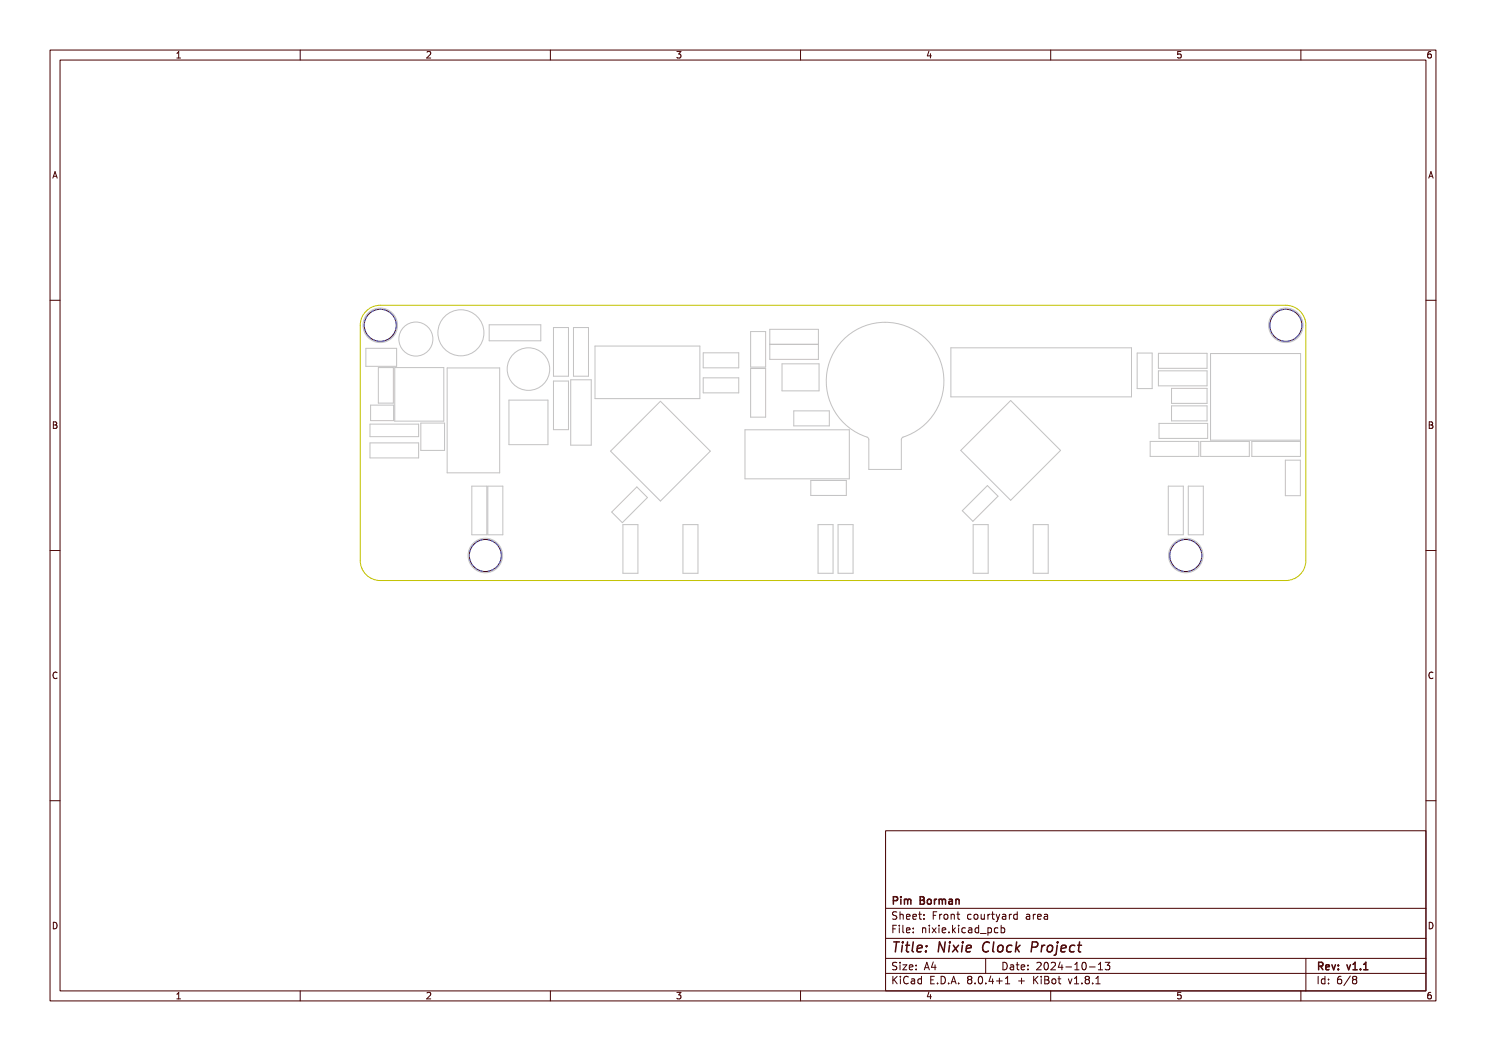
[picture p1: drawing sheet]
<svg xmlns="http://www.w3.org/2000/svg" width="297mm" height="210mm" viewBox="0 0 297 210" stroke-linecap="round" stroke-linejoin="round" font-family="sans-serif">
<g fill="none" stroke="#c2c2c2" stroke-width=".2">
<path d="M73.1 69.6h6.2v3.6h-6.2zM75.6 73.4h3v7.2h-3zM78.9 73.4h9.8v10.7h-9.8zM89.4 73.5h10.5v21h-10.5zM97.8 64.9h10.3v3.2h-10.3zM101.7 79.9h7.8v9h-7.8zM110.6 65.4h3v9.8h-3zM110.6 76.1h3v9.8h-3zM114.1 75.9h4.1v13h-4.1zM114.6 65.4h3v9.8h-3zM118.9 69.2h21v10.5h-21zM140.6 70.5h7v3h-7z"/>
<path d="M140.6 75.5h7v3h-7zM150 66.3h3v7.1h-3zM150 73.6h3v9.8h-3zM153.9 65.8h9.7v6h-9.7zM153.9 68.8h9.7M156.3 72.7h7.4v5.4h-7.4zM168.8 67.6a11.8 11.8 0 0 1 18.3 2.7 11.8 11.8 0 0 1-6.8 17.2l-.2 .3v6h-6.5v-6l-.1-.3a11.8 11.8 0 0 1-4.7-19.9zM190 69.5h36.1v9.8h-36.1zM227.3 70.5h3v7.1h-3zM231.5 70.6h9.8v3h-9.8zM231.5 74.1h9.8v3h-9.8zM234.1 77.6h7.2v3h-7.2z"/>
<path d="M242 70.6h18v17.4h-18zM73.9 84.7h9.8v2.6h-9.8zM73.9 88.5h9.8v3h-9.8zM74.1 81h4.6v3.1h-4.6zM84.1 84.5h4.8v5.5h-4.8zM94.3 97.1h3v9.8h-3zM97.5 97.1h3v9.8h-3zM127.3 97.3l2.1 2.1-5 5-2.1-2.1zM132 80.2l10 9.9-10 10-10-10zM148.9 85.9h20.8v9.8h-20.8zM158.6 82.1h7.2v3h-7.2zM162.1 96h7v3h-7z"/>
<path d="M192 90l10-10 10 10-10 10zM229.9 88.2h9.7v3h-9.7zM231.6 84.6h9.8v3h-9.8zM233.5 97.1h3v9.8h-3zM234.1 81.1h7.2v3h-7.2zM237.5 97.1h3v9.8h-3zM240 88.2h9.7v3h-9.7zM250.2 88.2h9.7v3h-9.7zM256.9 91.9h3v7.2h-3zM124.5 104.8h3v9.7h-3zM136.5 104.8h3v9.7h-3zM163.5 104.8h3v9.7h-3z"/>
<path d="M167.5 104.8h3v9.7h-3zM192.3 102l5.1-5 2.1 2.1-5 5.1zM194.5 104.8h3v9.7h-3zM206.5 104.8h3v9.7h-3z"/>
<circle cx="76" cy="65" r="3.5"/>
<circle cx="83.1" cy="67.8" r="3.4"/>
<circle cx="92.1" cy="66.5" r="4.6"/>
<circle cx="105.6" cy="73.7" r="4.3"/>
<circle cx="257" cy="65" r="3.5"/>
<circle cx="97" cy="111" r="3.5"/>
<circle cx="237" cy="111" r="3.5"/>
</g>
<path d="M73.2 62.2a4 4 0 0 1 2.8-1.2h181a4 4 0 0 1 4 4v47a4 4 0 0 1-4 4h-181a4 4 0 0 1-4-4v-47a4 4 0 0 1 1.2-2.8z" fill="none" stroke="#c2c200" stroke-width=".2"/>
<g fill="none" stroke="#000084" stroke-width=".2">
<circle cx="76" cy="65" r="3.2"/>
<circle cx="257" cy="65" r="3.2"/>
<circle cx="97" cy="111" r="3.2"/>
<circle cx="237" cy="111" r="3.2"/>
</g>
<g fill="none" stroke="#480000" stroke-width=".2">
<path d="M10 10h277v190h-277zM12 12h273v186h-273zM35.3 10.7l.4-.4v1.3M35.3 11.6h.8M60 10v2M85.3 10.4l.5-.1 .3 .4-.8 .9h.8M110 10v2M135.3 10.3h.8l-.4 .5 .3 .1v.6l-.2 .1-.5-.1M160 10v2M185.7 10.2l-.4 1h.9M186 10.7v.9M210 10v2"/>
<path d="M236 10.3h-.6l-.1 .6 .2-.1 .5 .1 .1 .1-.1 .5-.2 .1-.5-.1M260 10v2M286 10.3l-.4 .1-.2 .2-.1 .7 .3 .3 .4-.1 .1-.5-.1-.1-.4-.1-.3 .2M10.6 35.6l.4-1.3 .4 1.3M10.7 35.2h.6M285.6 35.6l.4-1.3 .4 1.3M285.7 35.2h.6M10 60h2M285 60h2M10.7 84.3h.4l.2 .2-.2 .4 .2 .1 .1 .3-.2 .3h-.5zM10.7 84.9h.4M285.7 84.3h.4l.2 .2-.2 .4 .2 .1 .1 .3-.2 .3h-.5z"/>
<path d="M285.7 84.9h.4M10 110h2M285 110h2M11.4 134.4a.62 .62 0 0 0-.9 .5 .62 .62 0 0 0 .7 .7l.2-.1M286.4 134.4a.62 .62 0 0 0-.9 .5 .62 .62 0 0 0 .7 .7l.2-.1M10 160h2M285 160h2M177 166h108v32h-108zM10.7 184.3a.66 .66 0 0 1 .7 .6 .66 .66 0 0 1-.7 .7zM35.3 199.6h.8M35.3 198.7l.4-.4v1.3M60 198v2"/>
<path d="M85.3 198.4l.5-.1 .3 .4-.8 .9h.8M110 198v2M135.3 198.3h.8l-.4 .5 .3 .1v.6l-.2 .1-.5-.1M160 198v2M177 181.5h108M177 187.5h108M177 191.5h108M177 194.5h108M178.5 185.6h.5M178.5 195.1v1.5M178.7 195.7l.6 .9M179.2 184.9h-.7v1.5"/>
<path d="M179.2 182.3l-.5-.1-.2 .1v.5l.6 .2 .1 .4-.2 .3-.6-.1M179.2 192.4l-.5-.1-.2 .1v.5l.6 .2 .1 .4-.2 .3-.6-.1M179.3 195.1l-.8 .8M179.7 184.9v.1M179.7 185.4v1M179.9 182.8l.2-.1 .4 .1v.9M179.9 182.2v1.5M179.9 192.3v.1M179.9 192.8v1M180 195.1v.1M180 195.6v1M180.5 184.9v1.3l.2 .2"/>
<path d="M180.5 192.8h.7l-.7 1h.7M181.2 183.2l.7-.2-.1-.2-.4-.1-.2 .2v.7h.6M181.2 185.9l.7-.2-.1-.2-.4-.1-.2 .2v.7h.6M181.5 195.2a.71 .71 0 0 0-1 .5 .71 .71 0 0 0 .7 .9l.3-.2M181.7 193.3l.8-.2-.1-.2-.4-.1-.3 .2 .1 .7h.6M182.2 195.7h.5l.1 .9M182.5 183.2l.7-.2-.1-.2-.4-.1-.2 .2v.7h.6M182.5 186.2v.2M182.5 185.5v.1M182.8 195.9l-.5 .1-.2 .2 .2 .4 .5-.1M183.1 193.6v.2M183.1 192.9v.1"/>
<path d="M183.6 182.7h.6M183.8 182.2v1.3l.4 .2M184.2 195.7l-.5-.1-.2 .3 .1 .6h.6M184.2 195.1v1.5M184.4 185.5l.2-.1 .4 .1v.9M184.4 185.4v1M184.7 183.5v.2M184.7 182.8v.1M184.7 193.8l.5-1.5 .5 1.5M184.9 193.4h.7M185.7 198.2l-.4 1h.9M185.7 184.9v.1"/>
<path d="M185.7 185.4v1M186 198.7v.9M186 195.8h.5M186.3 185.4l.8 1M186.5 182.9h.5M186.5 192.2l-.3 1.1h.9M186.7 195.1h-.7v1.5h.7M186.9 192.8v1M187.1 185.4l-.8 1M187.2 182.2h-.7v1.5M187.4 196.4v.2M187.7 184.9v.1"/>
<path d="M187.7 185.4v1M187.8 182.7v1M188.1 195.1a.76 .76 0 0 1 .9 .7 .76 .76 0 0 1-.9 .8zM188.2 182.7l-.4 .3M188.3 185.9l.7-.2v-.2l-.5-.1-.2 .2 .1 .7h.6M188.7 182.8l.3-.1 .4 .1 .1 .6-.2 .2-.3 .1-.3-.2zM189.6 196.4v.2M189.7 186.2v.2M190.1 182.8l.2-.1 .4 .1v.9M190.1 182.7v1M190.1 196.6l.5-1.5 .5 1.5M190.2 196.2h.8"/>
<path d="M190.4 184.9v1.5M190.5 185.8l.5 .6M191 185.4l-.6 .6M191.2 182.7h.6M191.5 182.2v1.3l.3 .2M191.6 184.9v.1M191.6 185.4v1M191.6 196.4v.2M193 185.5l-.5-.1-.3 .3 .2 .6h.6M193.6 185.5h.6v.9M193.7 195.7l-.3-.3 .3-.3h.3l.2 .3-.2 .3M193.7 195.7l-.3 .3 .1 .4 .2 .2 .4-.1 .1-.2v-.3l-.2-.3"/>
<path d="M193.7 195.7h.3M194.1 182.8l-.4-.1-.3 .3 .1 .6h.6M194.2 185.7l-.5 .1-.2 .2 .2 .4 .5-.1M194.7 182.8l.3-.1 .4 .1 .1 .6-.2 .2-.3 .1-.3-.2zM194.9 196.4v.2M195.6 185.5l-.4-.1-.3 .3 .1 .6h.6M195.6 184.9v1.5M195.7 195.2l.2-.1a.8 .8 0 0 1 .5 .7 .8 .8 0 0 1-.5 .8l-.2-.2-.2-.4zM196 186.5h1.1M196.1 182.7l.1 .9 .3 .1 .2-.2M196.7 182.7v1M197 191.5v3"/>
<path d="M197 196.4v.2M197.5 185.5l.4-.1 .3 .3-.2 .6h-.5M197.5 182.7v1M197.5 185.4v1.5M197.9 182.7l-.4 .3M198 195l-.3 1.1h.9M198.2 182.7h.5M198.4 182.2v1.3l.3 .2M198.4 195.6v1M199.1 182.7l.4 1M199.2 196h1.1M199.5 185.5l-.5-.1-.3 .3 .2 .6h.6"/>
<path d="M199.5 183.7l-.4 .5M199.7 195.4v1.2M199.8 182.7l-.3 1M200.1 185.5l.4-.1 .3 .3-.1 .6h-.6M200.1 184.9v1.5M200.4 182.8h.6v.9M200.5 192.3a.76 .76 0 0 1 .8 .7 .76 .76 0 0 1-.8 .8zM201 196.6h.8M201 195.5l.4-.4v1.5M201 183l-.5 .1-.2 .2 .2 .4 .5-.1M201.7 182.7v1M202 192.9h.5l.1 .9"/>
<path d="M202.2 182.7l-.5 .3M202.6 193.1l-.5 .1-.2 .2 .2 .4 .5-.1M203.1 192.8h.6M203.3 182.8l-.4-.1-.3 .3 .1 .6h.6M203.3 182.2v1.5M203.3 192.3v1.3l.4 .2M203.6 196h1.1M204.1 193.3l.7-.2-.1-.2-.4-.1-.2 .2 .1 .7h.5M204.2 195.4v1.2M205.2 182.8h.5l.1 .9M205.5 192.9v.1M205.5 193.6v.2"/>
<path d="M205.8 183l-.5 .1-.2 .2 .2 .4 .5-.1M206.5 182.7v1M206.6 195.1v1.5M206.8 195.7l.7 .9M207 182.7l-.5 .3M207.2 192.4l.6-.1 .3 .4-.9 1.1h.9M207.4 183.2l.7-.2-.1-.2-.4-.1-.2 .2 .1 .7h.5M207.5 195.1l-.9 .8M208.1 195.1v.1M208.1 195.6v1M208.7 182.8h.6l.1 .9M208.8 192.4l.2-.1a.8 .8 0 0 1 .5 .7 .8 .8 0 0 1-.5 .8l-.2-.2-.1-.4z"/>
<path d="M208.8 195.1h.5l.3 .3-.1 .3-.2 .1 .3 .1 .1 .4-.3 .3h-.6zM208.8 195.8h.5M209.4 183l-.5 .1-.2 .2 .2 .4 .5-.1M210 198v2M210.1 192.4l.6-.1 .3 .4-1 1.1h1M210.4 195.7l.3-.1 .3 .3v.4l-.3 .3-.3-.1-.2-.2zM211.5 195.6h.5M211.7 195.1v1.3l.3 .2M211.9 192.2l-.4 1.1h1M212.2 192.8v1M213 193.2h1.2M213.5 195.6l.4 1 .3-1"/>
<path d="M214.7 196.6h.9M214.7 195.5l.5-.4v1.5M214.8 193.8h.9M214.8 192.7l.4-.4v1.5M216.2 196.4v.2M216.5 192.4l.1-.1a.8 .8 0 0 1 .5 .7 .8 .8 0 0 1-.5 .8 1 1 0 0 1-.1-1.4zM217.2 195.7l-.3 .3 .1 .4 .2 .2 .4-.1 .1-.2v-.4l-.2-.2M217.2 195.7l-.3-.3 .3-.3 .4 .1 .1 .2-.2 .3M217.2 195.7h.3M217.7 193.2h1.2M218.4 196.4v.2M219 196.6h.9"/>
<path d="M219 195.5l.5-.4v1.5M219.5 193.8h.9M219.5 192.7l.5-.4v1.5M220.9 192.3h.9l-.5 .6 .4 .1v.6l-.2 .2-.6-.2M236 198.3h-.6l-.1 .6 .2-.1 .5 .1 .1 .1-.1 .5-.2 .1-.5-.1M260 198v2M261 191.5v6.5M263.5 195.1v1.5M264.8 195.1v1.5M264.8 195.7l-.4-.1-.3 .3 .1 .6h.6M265.5 196.4v.2M265.5 195.7v.1"/>
<path d="M268 195.1l-.4 .1a1.01 1.01 0 0 0 0 1.4l.5-.2 .1-.5-.3-.2h-.4l-.2 .2M269.9 195l-1.3 1.9M270.6 195.7l-.3 .3 .1 .4 .2 .2 .4-.1 .2-.2-.1-.4-.2-.2M270.6 195.7l-.3-.3 .3-.3 .4 .1 .2 .2-.3 .3M270.6 195.7h.3M285.7 184.3a.66 .66 0 0 1 .7 .6 .66 .66 0 0 1-.7 .7zM286 198.3l-.4 .1-.2 .2-.1 .7 .3 .3 .4-.1 .1-.5-.1-.1-.4-.1-.3 .2"/>
</g>
<g fill="none" stroke="#480000" stroke-width=".3">
<path d="M178.6 180l.7-.1 .1-.2-.1-.4-.2-.1h-.5v1.5M180.1 179.2v.1M180.1 179.7v1M180.8 179.7v1M180.8 179.8l.4-.1 .2 .2M181.4 179.9l.2-.2h.4l.1 1M181.4 179.9v.8M183.9 179.2l.7 .1 .1 .3-.3 .3a.4 .4 0 0 1 .4 .4 .4 .4 0 0 1-.3 .4h-.6zM183.9 179.9h.5M185.5 179.7h.3l.3 .3v.4l-.3 .3-.3-.1-.2-.2zM186.8 179.7v1M187.2 179.7l-.4 .3"/>
<path d="M187.7 179.8l.4-.1 .2 .2M187.7 179.7v1M188.3 179.9l.3-.2h.3l.1 1M188.3 179.9v.8M189.7 179.7h.6v1M191.1 179.8l.2-.1h.3l.1 1M191.1 179.7v1M178.6 188.2h1.2M179.2 188.2l-.3 2M180.4 188.9l-.2 1.3M180.4 188.2v.2M181 188.9h.8"/>
<path d="M181.4 188.2l-.2 1.7v.2l.4 .1M182.5 188.2l-.2 1.7 .3 .3M183.3 189.5l1-.1-.1-.4-.5-.1-.3 .3-.1 .9h.8M185.1 190l-.1 .2M185.2 189v.2M188.9 188.2l-.2 2-.9-2-.3 2M189.8 188.9l-.2 1.3M189.9 188.2l-.1 .2M190.3 180l-.5 .1-.2 .2 .2 .4 .5-.1M190.5 188.9l.9 1.3M191.6 188.9l-1.2 1.3M192.4 188.9l-.2 1.3"/>
<path d="M192.4 188.2v.2M193.1 189.5l1-.1v-.4h-.8l-.2 .9 .2 .3 .6-.1M197.7 188.4a.88 .88 0 0 0-1 0 .88 .88 0 0 0-.3 1 .69 .69 0 0 0 .3 .7 .69 .69 0 0 0 .8-.1M198.6 188.2l-.2 1.7 .3 .3M199.6 189.1a.52 .52 0 0 1 .5-.2 .52 .52 0 0 1 .4 .4l-.2 .7a.52 .52 0 0 1-.5 .2 .52 .52 0 0 1-.4-.4zM202.2 189a.66 .66 0 0 0-.9 .3l-.1 .5 .1 .3h.8M203.2 188.2l-.3 2M203.2 189.4l.5 .8M203.9 188.9l-.9 .7M206.2 189.3l1-.1a.52 .52 0 0 0 .2-.5 .52 .52 0 0 0-.3-.5h-.8l-.2 2M208.3 188.9l-.2 1.3M208.8 188.9l-.4 .1-.2 .3"/>
<path d="M209.5 189.1a.52 .52 0 0 1 .5-.2 .52 .52 0 0 1 .4 .4l-.2 .7a.52 .52 0 0 1-.5 .2 .52 .52 0 0 1-.4-.4zM211.3 188.9l-.2 1.7-.4 .3M211.4 188.2v.2M212.1 189.5l1-.1-.1-.4-.6-.1-.3 .3v.9h.8M214.8 189a.66 .66 0 0 0-1 .3v.5l.1 .3h.8M215.4 188.9h.8M215.8 188.2l-.2 1.7v.2l.4 .1M263.6 193.1l.7-.1 .1-.2-.1-.4-.2-.1h-.5v1.5M263.9 193.1l.5 .7M265 193.3l.7-.2-.1-.3h-.4l-.2 .2 .1 .7h.5M266.2 192.8l.4 1 .3-1M267.5 193.6v.2"/>
<path d="M267.5 192.8v.2M269.2 192.8l.4 1 .3-1M270.4 193.8h.9M270.4 192.7l.4-.4v1.5M271.9 193.6v.2M272.6 193.8h.8M272.6 192.7l.4-.4v1.5"/>
</g>
<text font-size="2.7" fill="#fff" x="178" y="190.3">Title: Nixie Clock Project</text>
<g font-size="2" fill="#fff">
<text x="178" y="183.7">Sheet: Front courtyard area</text>
<text x="178" y="180.7">Pim Borman</text>
<text x="178" y="186.5">File: nixie.kicad_pcb</text>
<text x="178" y="196.6">KiCad E.D.A. 8.0.4+1 + KiBot v1.8.1</text>
<text x="178" y="193.9">Size: A4</text>
<text x="200" y="193.9">Date: 2024-10-13</text>
<text x="263" y="193.9">Rev: v1.1</text>
<text x="263" y="196.6">Id: 6/8</text>
</g>
<g font-size="1.7" fill="#fff">
<text x="35" y="11.7">1</text>
<text x="85" y="11.7">2</text>
<text x="135" y="11.7">3</text>
<text x="185" y="11.7">4</text>
<text x="235" y="11.7">5</text>
<text x="285" y="11.7">6</text>
<text x="10.5" y="35.7">A</text>
<text x="285.5" y="35.7">A</text>
<text x="10.5" y="85.6">B</text>
<text x="285.5" y="85.6">B</text>
<text x="10.5" y="135.7">C</text>
<text x="285.5" y="135.7">C</text>
<text x="10.5" y="185.6">D</text>
<text x="285.5" y="185.6">D</text>
<text x="35" y="199.7">1</text>
<text x="85" y="199.7">2</text>
<text x="135" y="199.7">3</text>
<text x="185" y="199.7">4</text>
<text x="235" y="199.7">5</text>
<text x="285" y="199.7">6</text>
</g>
</svg>
